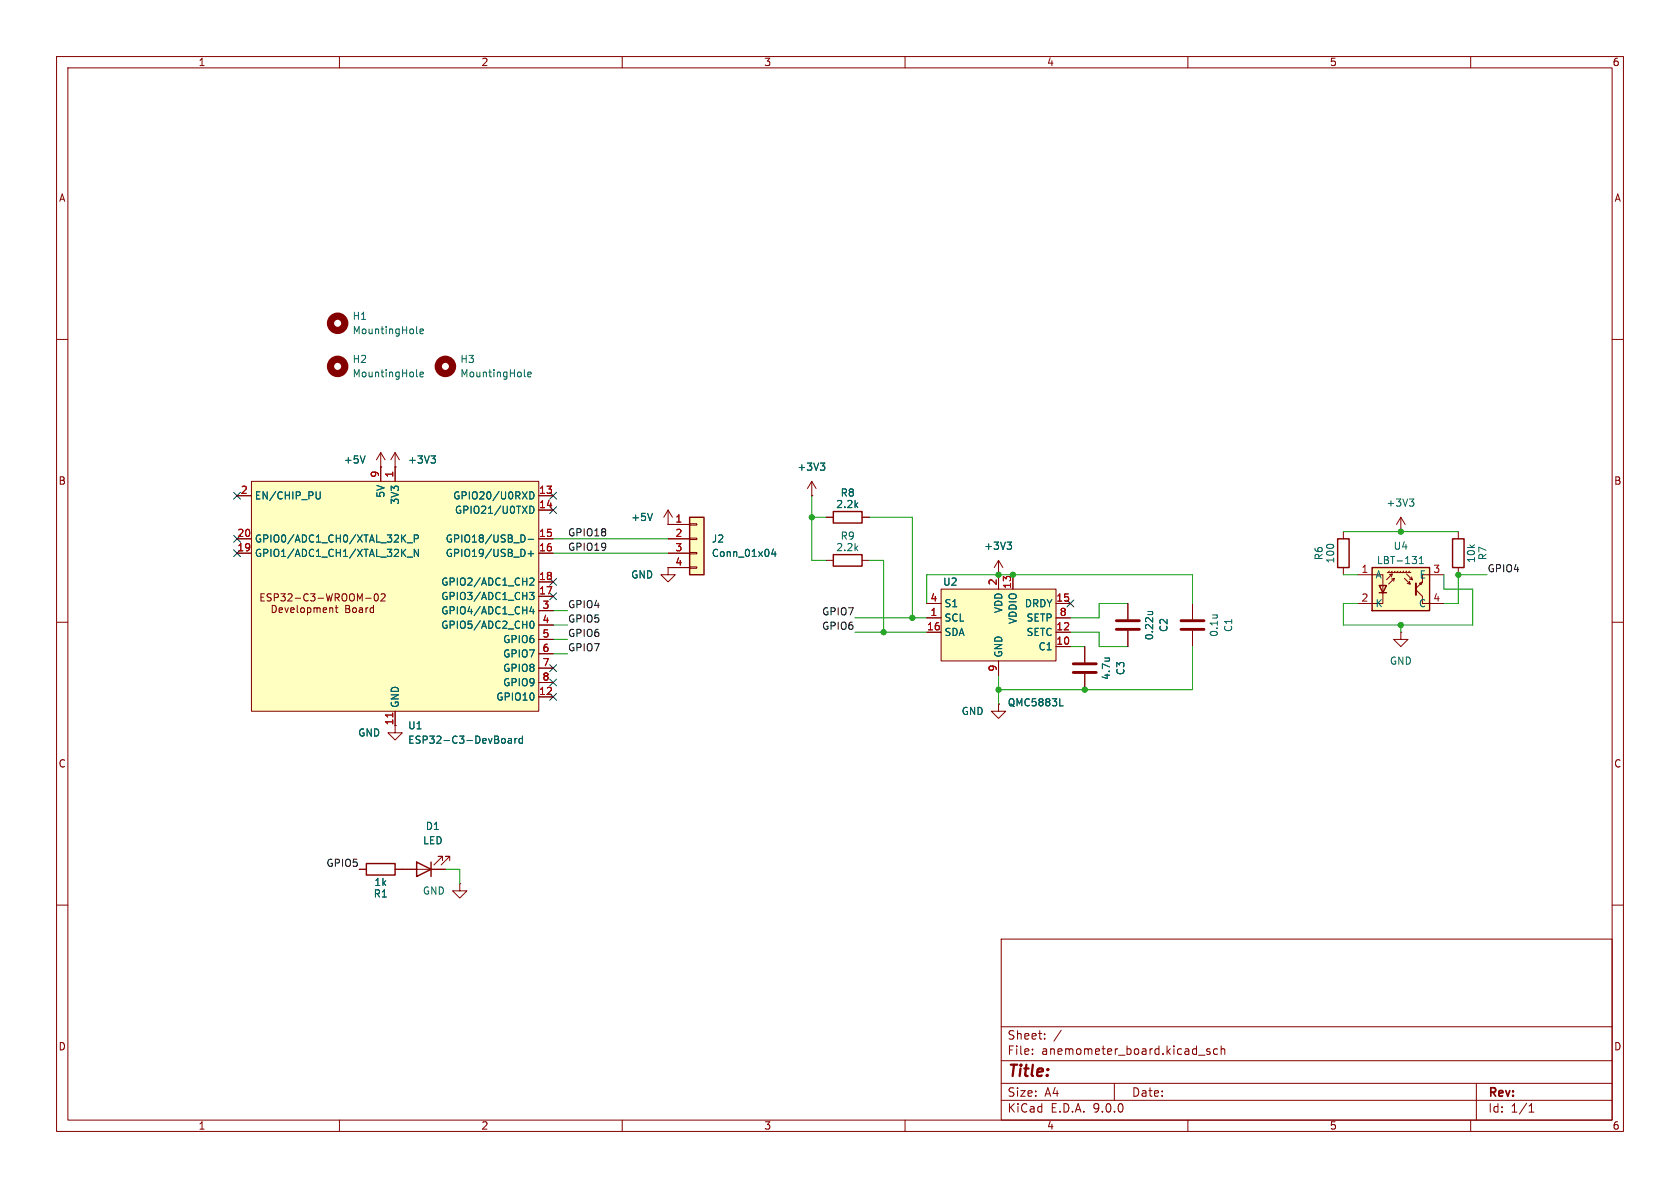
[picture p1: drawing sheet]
<svg xmlns="http://www.w3.org/2000/svg" width="297mm" height="210mm" viewBox="0 0 297 210" stroke-linecap="round" stroke-linejoin="round" font-family="sans-serif">
<g fill="none" stroke="#840000" stroke-width=".18">
<path d="M10 10h277v190h-277zM12 12h273v186h-273zM60 10v2M110 10v2M160 10v2M210 10v2M260 10v2M10 60h2M285 60h2M10 110h2M191.8 114.3v2.8M191.8 119.1v2.8"/>
<path d="M199.4 106.7v2.8M199.4 111.5v2.8M285 110h2M69.8 128.3v1.2h-1.2l1.2 1.3 1.3-1.3h-1.3M176.5 124.5v1.2h-1.2l1.2 1.3 1.3-1.3h-1.3M176.5 124.5h.1M63.5 153.7h1.3M69.8 153.7h8.9M78.2 152.1v-.7h-.7h.7l-1.5 1.5M79.5 152.1v-.7h-.8h.8l-1.5 1.5M81.3 156.2v1.3h-1.3l1.3 1.3 1.2-1.3h-1.2M81.3 156.2h.1"/>
<path d="M10 160h2M177 166h108v32h-108zM285 160h2M60 198v2M110 198v2M160 198v2M177 194.5h108M177 191.5h108M177 187.5h108M177 181.5h108M182.5 186.3v.1M182.5 185.5v.1"/>
<path d="M184.7 183.6v.1M184.7 182.8v.1M187.6 182.1l-1.3 2M197 191.5v3M210 198v2M211.9 186.5h1.1M213.9 185.5l-.4-.1-.2 .2 .1 .2 .5 .2v.3h-.6M215.2 185.5l-.4-.1-.3 .3v.4l.2 .2h.5M215.9 185.5l.2-.1 .4 .1v.9M215.9 184.9v1.5M260 198v2M261 191.5v6.5"/>
<path d="M270.3 196.6h.9M270.3 195.5l.4-.4v1.5"/>
</g>
<path d="M64.8 152.7h5v2h-5zM73.7 152.4l2.5 1.3-2.5 1.2zM76.2 152.4v2.5" fill="none" stroke="#840000" stroke-width=".25"/>
<path d="M189.7 117.3h4.1M189.7 118.9h4.1M197.4 109.7h4M197.4 111.3h4" fill="none" stroke="#840000" stroke-width=".51"/>
<path d="M195.3 116.3h.9M196 116.3l.1 .1M202.9 108.1h.9M203.7 108.1l.1 .4" fill="none" stroke="#006464" stroke-width=".18"/>
<path d="M166.4 104.1h20.3v12.7h-20.3z" fill="#ffffc2"/>
<g fill="none" stroke="#840000" stroke-width=".18">
<path d="M176.5 99.1v5M176.5 99.1l-.7 1.2M176.5 99.1l.8 1.2M163.8 106.7h2.6M163.8 109.2h2.6M163.8 111.8h2.6M166.4 104.1h20.3v12.7h-20.3zM176.5 101.6h.1M176.5 116.8v2.6M179.1 101.6v2.5M186.7 106.7h2.5M186.7 109.2h2.5"/>
<path d="M186.7 111.8h2.5M186.7 114.3h2.5"/>
</g>
<path d="M178 95.8h.8l-.4 .5M178.6 96.3l.2 .3v.3l-.2 .2M187.4 124.8h.6" fill="none" stroke="#006464" stroke-width=".18"/>
<path d="M121.9 91.4h2.6v10.2h-2.6z" fill="#ffffc2"/>
<path d="M121.9 91.4h2.6v10.2h-2.6zM236.5 95.3h2v5h-2z" fill="none" stroke="#840000" stroke-width=".25"/>
<g fill="none" stroke="#840000" stroke-width=".18">
<path d="M67.3 82.6h.1M67.3 80l.8 1.3M67.3 80l-.8 1.3M67.3 80v2.6M69.8 82.6h.1M69.8 80l-.7 1.3M69.8 80l.8 1.3M69.8 80v2.6M118.1 92.7h.1M118.1 92.7h3.8M118.1 95.3h3.8M118.1 97.8h3.8"/>
<path d="M118.1 90.2l.8 1.2M118.1 90.2l-.8 1.2M118.1 90.2v2.5M121.9 92.6h1.3v.2h-1.3zM121.9 95.1h1.3v.3h-1.3zM121.9 97.7h1.3v.2h-1.3zM237.5 94v1.3M118.1 100.3v1.3h-1.3l1.3 1.3 1.3-1.3h-1.3M118.1 100.3h.1M118.1 100.3h3.8M121.9 100.2h1.3v.3h-1.3zM237.5 100.3v1.3"/>
<path d="M247.6 111.8v1.2h1.3l-1.3 1.3-1.2-1.3h1.2M247.6 111.8h.1"/>
</g>
<path d="M73.6 58.8l.2 .2M74.3 58.6l.6-.1-.1-.3h-.4l-.1 .1v.6h.5M73.6 66.4l.2 .2M74.3 66.2l.6-.1-.1-.3h-.4l-.1 .2v.6h.5M92.7 66.4l.2 .2M93.3 66.2l.6-.1-.1-.3h-.3l-.2 .2 .1 .6h.4M64.5 80.6l-.4 1.3M76.2 80.6h.8l-.4 .5M76.7 81.1l.3 .2v.3l-.3 .3M115.3 90.7l-.4 1.3M136.7 97l-.3 .9h.8M137 97.5v.9" fill="none" stroke="#006464" stroke-width=".18"/>
<g fill="none" stroke="#840000" stroke-width="1.3">
<circle cx="59.7" cy="57.1" r="1.27"/>
<circle cx="59.7" cy="64.8" r="1.27"/>
<circle cx="78.7" cy="64.8" r="1.27"/>
</g>
<path d="M44.4 85.1h50.8v40.6h-50.8z" fill="#ffffc2"/>
<g fill="none" stroke="#840000" stroke-width=".18">
<path d="M41.9 87.6h2.5M41.9 95.3h2.5M41.9 97.8h2.5M44.4 85.1h50.8v40.6h-50.8zM67.3 82.6v2.5M69.8 82.6v2.5M95.2 87.6h2.6M95.2 95.3h2.6M95.2 97.8h2.6M95.2 90.2h2.6M46.1 105.6h.5M46.7 105h-.6v1.2h.6"/>
<path d="M47.9 105h-.4l-.2 .1v.4l.5 .2 .1 .3-.2 .2h-.5M48.1 107a.64 .64 0 0 1 .8 .6 .64 .64 0 0 1-.8 .7zM48.5 105.6h.6l.1-.2v-.3l-.7-.1v1.2M49.3 107.9l.6-.2v-.2l-.4-.1-.2 .2 .1 .6h.5M49.6 105h.8l-.4 .5 .4 .1v.5l-.2 .1-.6-.1M50.4 107.4l.3 .9 .3-.9M50.9 105.1l.5-.1 .2 .3-.7 .9h.7M51.4 107.9l.6-.2-.1-.2-.3-.1-.2 .2 .1 .6h.4M52.2 105.8h.9M52.5 107v1.1l.2 .2M53.3 107.5l.3-.1 .2 .3v.3l-.2 .3-.3-.1-.2-.2zM54.4 107.5l.3-.1 .3 .3-.2 .5h-.4"/>
<path d="M54.4 107.4v1.3M54.5 105.1a.6 .6 0 0 0-.9 .4 .6 .6 0 0 0 .6 .7l.3-.1M54.9 105h.8l-.4 .5 .3 .1v.5l-.2 .1-.5-.1M55.5 107.6l.4-.2 .2 .2M55.5 107.4v.9M56.1 107.6l.1-.2 .3 .1 .1 .8M56.1 107.6v.7M56.2 105.8h1M57.1 107.9l.6-.2v-.2l-.4-.1-.2 .2 .1 .6h.5M57.7 105l.3 1.2 .2-.9 .3 .9 .3-1.2M58.3 107.6l.2-.2 .3 .1v.8M58.3 107.4v.9"/>
<path d="M59.3 105.6h.6l.1-.2-.1-.3-.6-.1v1.2M59.3 107.4h.4M59.4 107v1.1l.3 .2M59.6 105.6l.4 .6M60.5 105.1l.3-.1a.43 .43 0 0 1 .5 .4v.4a.42 .42 0 0 1-.4 .5 .42 .42 0 0 1-.4-.5zM61.1 107h.5l.2 .3-.2 .3 .2 .1 .1 .3-.3 .3h-.5zM61.1 107.6h.5M61.9 105.1l.2-.1a.43 .43 0 0 1 .5 .4v.4a.42 .42 0 0 1-.4 .5 .42 .42 0 0 1-.4-.5zM62.5 107.5l.3-.1 .2 .3v.3l-.2 .3-.3-.1-.2-.2zM63.2 106.2v-1.2l.4 .9 .4-.9v1.2M63.6 107.5h.4l.1 .8M64.1 107.7l-.4 .1-.2 .2 .2 .3 .4-.1"/>
<path d="M64.6 105.8h1M64.7 107.4v.9M65.1 107.4l-.4 .3M66 107.5l-.3-.1-.3 .3 .1 .5h.5M66 107v1.3M66.3 105.1l.2-.1a.68 .68 0 0 1 .4 .6 .68 .68 0 0 1-.4 .6l-.2-.1-.1-.3zM67.4 105.1l.4-.1 .3 .3-.8 .9h.8M95.2 102.9h2.6M95.2 105.4h2.6M95.2 108h2.6M95.2 110.5h2.6M95.2 113h2.6"/>
<path d="M95.2 115.6h2.6M95.2 118.1h2.6M69.8 125.7v2.6M95.2 120.7h2.6M95.2 123.2h2.6"/>
</g>
<g fill="none" stroke="#006464" stroke-width=".18">
<path d="M56.6 86.9l-.1 1.2-.1 .1-.4-.1M72 96h.9M72 98.5h.9M73.2 95.2h.6l.2-.2-.1-.3-.7-.1v1.2M74 97.1v1.3l-.8-1.3v1.3M92.6 94.6l.2 .5-.2 .7M93.4 95.3h.9M93.4 97.9h.9M93.7 86.9a.64 .64 0 0 1 .7 .7 .64 .64 0 0 1-.7 .6zM93.7 89.5a.64 .64 0 0 1 .7 .6 .64 .64 0 0 1-.7 .6zM93.9 97.4v1M93.6 104.7h.8l-.4 .5 .3 .1v.6l-.1 .1-.6-.1"/>
<path d="M93.7 102.3l.5-.1 .2 .3-.8 .9h.8M93.8 109.9l.2-.1a.68 .68 0 0 1 .4 .6 .68 .68 0 0 1-.4 .7l-.2-.2-.1-.3zM94 107.2l-.3 .9h.8M94.3 107.7v.8M89.9 130.6h.5v.8M90.4 130.8l-.4 .1-.2 .2 .2 .3 .4-.1M91 130.5v.9M91.4 130.5l-.4 .3M92.4 130.6l-.4-.1-.3 .3 .2 .5h.5M92.4 130.1v1.3"/>
</g>
<path d="M69.4 126v.8" fill="none" stroke="#a90000" stroke-width=".18"/>
<path d="M242.6 100.3h10.1v7.7h-10.1z" fill="#ffffc2"/>
<g fill="none" stroke="#840000" stroke-width=".18">
<path d="M41.9 87.6h2.5M41.9 95.3h2.5M41.9 97.8h2.5M67.3 82.6h.1M67.3 82.6v2.5M69.8 82.6h.1M69.8 82.6v2.5M95.2 87.6h2.6M95.2 95.3h2.6M95.2 97.8h2.6M95.2 90.2h2.6M118.1 92.7h.1"/>
<path d="M118.1 95.3h3.8M118.1 97.8h3.8M118.1 92.7h3.8M143.5 87.6h.1M143.5 85.1l-.8 1.3M143.5 85.1l.8 1.3M143.5 85.1v2.5M146 91.4h1.3M146 99.1h1.3M152.4 91.4h1.3M152.4 99.1h1.3M247.6 94h.1"/>
<path d="M247.6 91.4l-.7 1.3M247.6 91.4l.8 1.3M247.6 91.4v2.6M257.8 94v1.3M95.2 102.9h2.6M95.2 105.4h2.6M95.2 108h2.6M95.2 110.5h2.6M95.2 113h2.6M95.2 115.6h2.6M95.2 118.1h2.6M118.1 100.3h.1"/>
<path d="M118.1 100.3h3.8M163.8 106.7h2.6M163.8 109.2h2.6M163.8 111.8h2.6M176.5 101.6h.1M176.5 101.6v2.5M176.5 116.8v2.6M179.1 101.6v2.5M186.7 106.7h2.5M186.7 109.2h2.5M186.7 111.8h2.5M186.7 114.3h2.5"/>
<path d="M191.8 114.3v2.8M191.8 119.1v2.8M199.4 106.7v2.8M199.4 111.5v2.8M210.8 106.7v2.8M210.8 111.5v2.8M240 101.6h4.5v5.1h-4.5M245.2 101.2h4.2M245.6 101.6l.5-.1-1 1M245.6 101l-.2 .2M246 102.4l.5-.2-1 1.1M246.1 101l-.2 .2"/>
<path d="M246.1 101.5l-.1 .5M246.5 102.2l-.1 .5M246.6 101l-.2 .2M247.1 101l-.2 .2M247.6 101l-.2 .2M248.2 101l-.3 .2M248.3 102.2l1 1.1-.1-.6M248.7 101.5l1 1-.1-.5M248.7 101l-.3 .2M248.8 103.1l.5 .2M249.2 101l-.3 .2M249.2 102.4l.5 .1"/>
<path d="M250.3 104.3l1.2 1.1v1.3h3.8M251 103.1l.5-.2-.3 .5zM251.5 102.9l-1.2 1.1M255.3 101.6h-3.8v1.3M257.8 100.3v1.3M69.8 125.7v2.6M95.2 120.7h2.6M95.2 123.2h2.6M176.5 124.5h.1M63.5 153.7h1.3M69.8 153.7h3.9M76.2 153.7h2.5"/>
</g>
<path d="M147.3 90.4h5.1v2.1h-5.1zM147.3 98h5.1v2.1h-5.1zM256.8 95.3h2v5h-2zM242.6 100.3h10.1v7.7h-10.1zM243.8 103.5h1.3l-.6 1.3zM243.8 104.8h1.3" fill="none" stroke="#840000" stroke-width=".25"/>
<path d="M250.3 103.1v2.1" fill="none" stroke="#840000" stroke-width=".36"/>
<g fill="none" stroke="#006464" stroke-width=".18">
<path d="M56.6 86.9l-.1 1.2-.1 .1-.4-.1M64.5 80.6l-.4 1.3M72 96h.9M72 98.5h.9M73.2 95.2h.6l.2-.2-.1-.3-.7-.1v1.2M74 97.1v1.3l-.8-1.3v1.3M76.2 80.6h.8l-.4 .5M76.7 81.1l.3 .2v.3l-.3 .3M92.6 94.6l.2 .5-.2 .7M93.4 95.3h.9M93.4 97.9h.9M93.7 86.9a.64 .64 0 0 1 .7 .7 .64 .64 0 0 1-.7 .6z"/>
<path d="M93.7 89.5a.64 .64 0 0 1 .7 .6 .64 .64 0 0 1-.7 .6zM93.9 97.4v1M115.3 90.7l-.4 1.3M136.7 97l-.3 .9h.8M137 97.5v.9M145 81.9h.8l-.4 .4M145.6 82.3l.2 .3v.3l-.2 .2M178 95.8h.8l-.4 .5M178.6 96.3l.2 .3v.3l-.2 .2M249.2 88.2h.7l-.4 .5M249.6 98.4h.8l-.4 .5M249.7 88.7l.2 .2v.3l-.2 .3"/>
<path d="M250.3 98.9l.1 .2-.1 .5M250.9 99.6h.7M250.9 98.7l.4-.3v1.2M93.6 104.7h.8l-.4 .5 .3 .1v.6l-.1 .1-.6-.1M93.7 102.3l.5-.1 .2 .3-.8 .9h.8M93.8 109.9l.2-.1a.68 .68 0 0 1 .4 .6 .68 .68 0 0 1-.4 .7l-.2-.2-.1-.3zM94 107.2l-.3 .9h.8M94.3 107.7v.8M195.3 116.3h.9M196 116.3l.1 .1M202.9 108.1h.9M203.7 108.1l.1 .4"/>
<path d="M214.4 108.7h.8M215.1 108.7v.1M89.9 130.6h.5v.8M90.4 130.8l-.4 .1-.2 .2 .2 .3 .4-.1M91 130.5v.9M91.4 130.5l-.4 .3M92.4 130.6l-.4-.1-.3 .3 .2 .5h.5M92.4 130.1v1.3M187.4 124.8h.6"/>
</g>
<path d="M208.8 109.7h4.1M208.8 111.3h4.1" fill="none" stroke="#840000" stroke-width=".51"/>
<g fill="none" stroke="#009600" stroke-width=".18">
<path d="M97.8 95.3h20.3M97.8 97.8h20.3M143.5 87.6v11.5h2.5M143.5 91.4h2.5M153.7 91.4h7.6v17.8M153.7 99.1h2.5v12.7M237.5 94h20.3M97.8 115.6h2.5M97.8 110.5h2.5M97.8 113h2.5M97.8 108h2.5M151.1 109.2h12.7"/>
<path d="M151.1 111.8h12.7M163.8 106.7v-5.1h47v5.1M176.5 119.4v5.1M189.2 111.8h5.1v2.5h5.1M189.2 114.3h2.6M199.4 106.7h-5.1v2.5h-5.1M210.8 114.3v7.6h-34.3M237.5 101.6h2.5M247.6 110.5v1.3M255.3 101.6v2.5h5v6.4h-22.8v-3.8h2.5M262.9 101.6h-5.1v5.1h-2.5M78.7 153.7h2.6v2.5"/>
</g>
<g fill="none" stroke="#000084" stroke-width=".18">
<path d="M41.3 94.6l1.2 1.3M41.3 97.2l1.2 1.2M41.3 87l1.2 1.2M42.5 94.6l-1.2 1.3M42.5 97.2l-1.2 1.2M42.5 87l-1.2 1.2M97.2 87l1.2 1.2M97.2 89.6l1.2 1.2M98.4 87l-1.2 1.2M98.4 89.6l-1.2 1.2M97.2 117.5l1.2 1.2M97.2 104.8l1.2 1.2"/>
<path d="M97.2 102.3l1.2 1.2M98.4 117.5l-1.2 1.2M98.4 104.8l-1.2 1.2M98.4 102.3l-1.2 1.2M188.6 106.1l1.2 1.2M189.8 106.1l-1.2 1.2M97.2 122.6l1.2 1.2M97.2 120l1.2 1.3M98.4 122.6l-1.2 1.2M98.4 120l-1.2 1.3"/>
</g>
<path d="M69.4 126v.8" fill="none" stroke="#a90000" stroke-width=".18"/>
<g fill="#009600" stroke="#009600" stroke-width=".18">
<circle cx="191.8" cy="121.9" r=".46"/>
<circle cx="176.5" cy="101.6" r=".46"/>
<circle cx="179.1" cy="101.6" r=".46"/>
<circle cx="176.5" cy="121.9" r=".46"/>
<circle cx="247.6" cy="110.5" r=".46"/>
<circle cx="247.6" cy="94" r=".46"/>
<circle cx="257.8" cy="101.6" r=".46"/>
<circle cx="161.3" cy="109.2" r=".46"/>
<circle cx="156.2" cy="111.8" r=".46"/>
<circle cx="143.5" cy="91.4" r=".46"/>
</g>
<text font-size="2.8" fill="#840000" x="178" y="190.9">Title:</text>
<g font-size="2.1" fill="#840000">
<text x="178" y="184">Sheet:</text>
<text x="178" y="186.7">File:</text>
<text x="184.1" y="186.7">anemometer_board.kicad_sch</text>
<text x="178" y="196.9">KiCad</text>
<text x="178" y="194.1">Size:</text>
<text x="184.7" y="194.1">A4</text>
<text x="185.7" y="196.9">E.D.A.</text>
<text x="193.3" y="196.9">9.0.0</text>
<text x="200" y="194.1">Date:</text>
<text x="263" y="194.3">Rev:</text>
<text x="263" y="196.9">Id:</text>
<text x="267.1" y="196.9">1/1</text>
</g>
<g font-size="1.8" fill="#840000">
<text x="35" y="11.9">1</text>
<text x="85" y="11.9">2</text>
<text x="135" y="11.9">3</text>
<text x="185" y="11.9">4</text>
<text x="235" y="11.9">5</text>
<text x="285" y="11.9">6</text>
<text x="10.3" y="35.9">A</text>
<text x="285.3" y="35.9">A</text>
<text x="10.3" y="85.9">B</text>
<text x="285.3" y="85.9">B</text>
<text x="69.6" y="128.3" transform="rotate(-90 69.6 128.3)">11</text>
<text x="10.3" y="135.9">C</text>
<text x="285.3" y="135.9">C</text>
<text x="10.3" y="185.9">D</text>
<text x="285.3" y="185.9">D</text>
<text x="35" y="199.9">1</text>
<text x="85" y="199.9">2</text>
<text x="135" y="199.9">3</text>
<text x="185" y="199.9">4</text>
<text x="235" y="199.9">5</text>
<text x="285" y="199.9">6</text>
</g>
<g font-size="1.8" fill="#006464">
<text x="62.2" y="56.7">H1</text>
<text x="62.2" y="59.3">MountingHole</text>
<text x="62.2" y="64.4">H2</text>
<text x="81.3" y="64.4">H3</text>
<text x="62.2" y="66.9">MountingHole</text>
<text x="81.3" y="66.9">MountingHole</text>
<text x="60.7" y="82.1">+5V</text>
<text x="72" y="82.1">+3V3</text>
<text x="140.9" y="83.4">+3V3</text>
<text x="45" y="88.5">EN/CHIP_PU</text>
<text x="68.2" y="88.1" transform="rotate(-90 68.2 88.1)">5V</text>
<text x="70.7" y="89.3" transform="rotate(-90 70.7 89.3)">3V3</text>
<text x="80" y="88.5">GPIO20/U0RXD</text>
<text x="148.5" y="88">R8</text>
<text x="245" y="89.8">+3V3</text>
<text x="80.3" y="91">GPIO21/U0TXD</text>
<text x="111.5" y="92.3">+5V</text>
<text x="147.7" y="90">2.2k</text>
<text x="148.5" y="95.6">R9</text>
<text x="45" y="96.1">GPIO0/ADC1_CH0/XTAL_32K_P</text>
<text x="45" y="98.7">GPIO1/ADC1_CH1/XTAL_32K_N</text>
<text x="78.7" y="96.1">GPIO18/USB_D-</text>
<text x="78.7" y="98.7">GPIO19/USB_D+</text>
<text x="125.7" y="96.1">J2</text>
<text x="125.7" y="98.7">Conn_01x04</text>
<text x="147.7" y="97.6">2.2k</text>
<text x="173.9" y="97.4">+3V3</text>
<text x="234" y="99.1" transform="rotate(-90 234 99.1)">R6</text>
<text x="236.1" y="99.7" transform="rotate(-90 236.1 99.7)">100</text>
<text x="243.3" y="99.9">LBT-131</text>
<text x="246.3" y="97.4">U4</text>
<text x="261" y="99.6" transform="rotate(-90 261 99.6)">10k</text>
<text x="263" y="99.1" transform="rotate(-90 263 99.1)">R7</text>
<text x="77.9" y="103.7">GPIO2/ADC1_CH2</text>
<text x="77.9" y="106.3">GPIO3/ADC1_CH3</text>
<text x="111.5" y="102.5">GND</text>
<text x="166.6" y="103.7">U2</text>
<text x="166.9" y="107.5">S1</text>
<text x="181.1" y="107.5">DRDY</text>
<text x="243.1" y="102.5">A</text>
<text x="243.1" y="107.5">K</text>
<text x="250.7" y="107.5">C</text>
<text x="250.9" y="102.5">E</text>
<text x="77.9" y="108.8">GPIO4/ADC1_CH4</text>
<text x="77.9" y="111.4">GPIO5/ADC2_CH0</text>
<text x="88.9" y="113.9">GPIO6</text>
<text x="166.9" y="110.1">SCL</text>
<text x="166.9" y="112.6">SDA</text>
<text x="177.4" y="108.5" transform="rotate(-90 177.4 108.5)">VDD</text>
<text x="179.9" y="110.4" transform="rotate(-90 179.9 110.4)">VDDIO</text>
<text x="181.4" y="110.1">SETP</text>
<text x="181.4" y="112.6">SETC</text>
<text x="204.1" y="113.3" transform="rotate(-90 204.1 113.3)">0.22u</text>
<text x="206.6" y="111.8" transform="rotate(-90 206.6 111.8)">C2</text>
<text x="215.5" y="112.7" transform="rotate(-90 215.5 112.7)">0.1u</text>
<text x="218" y="111.8" transform="rotate(-90 218 111.8)">C1</text>
<text x="88.9" y="116.4">GPIO7</text>
<text x="88.9" y="119">GPIO8</text>
<text x="177.4" y="116.3" transform="rotate(-90 177.4 116.3)">GND</text>
<text x="183.5" y="115.2">C1</text>
<text x="199" y="119.5" transform="rotate(-90 199 119.5)">C3</text>
<text x="245.6" y="117.7">GND</text>
<text x="70.7" y="125.2" transform="rotate(-90 70.7 125.2)">GND</text>
<text x="87.6" y="124.1">GPIO10</text>
<text x="88.9" y="121.5">GPIO9</text>
<text x="178.1" y="125.1">QMC5883L</text>
<text x="196.4" y="120.3" transform="rotate(-90 196.4 120.3)">4.7u</text>
<text x="63.2" y="130.4">GND</text>
<text x="72.1" y="129.1">U1</text>
<text x="72.1" y="131.7">ESP32-C3-DevBoard</text>
<text x="169.9" y="126.6">GND</text>
<text x="74.7" y="149.5">LED</text>
<text x="75.2" y="146.9">D1</text>
<text x="66" y="158.9">R1</text>
<text x="66.1" y="156.8">1k</text>
<text x="74.7" y="158.3">GND</text>
</g>
<g font-size="1.8" fill="#a90000">
<text x="42.5" y="87.4">2</text>
<text x="67.1" y="84.5" transform="rotate(-90 67.1 84.5)">9</text>
<text x="69.6" y="84.5" transform="rotate(-90 69.6 84.5)">1</text>
<text x="95.2" y="87.4">13</text>
<text x="95.2" y="89.9">14</text>
<text x="41.9" y="95">20</text>
<text x="95.2" y="95">15</text>
<text x="119.3" y="92.5">1</text>
<text x="119.3" y="95">2</text>
<text x="41.9" y="97.5">19</text>
<text x="95.2" y="97.5">16</text>
<text x="119.3" y="97.5">3</text>
<text x="119.3" y="100.1">4</text>
<text x="240.6" y="101.3">1</text>
<text x="253.3" y="101.3">3</text>
<text x="95.2" y="102.6">18</text>
<text x="95.2" y="105.2">17</text>
<text x="95.8" y="107.7">3</text>
<text x="164.4" y="106.4">4</text>
<text x="176.3" y="103.6" transform="rotate(-90 176.3 103.6)">2</text>
<text x="178.8" y="104.2" transform="rotate(-90 178.8 104.2)">13</text>
<text x="186.6" y="106.4">15</text>
<text x="240.6" y="106.4">2</text>
<text x="253.3" y="106.4">4</text>
<text x="95.8" y="110.2">4</text>
<text x="95.8" y="112.8">5</text>
<text x="163.8" y="111.5">16</text>
<text x="164.4" y="109">1</text>
<text x="186.6" y="111.5">12</text>
<text x="187.3" y="109">8</text>
<text x="95.8" y="115.3">6</text>
<text x="95.8" y="117.9">7</text>
<text x="176.3" y="118.8" transform="rotate(-90 176.3 118.8)">9</text>
<text x="186.6" y="114">10</text>
<text x="95.2" y="122.9">12</text>
<text x="95.8" y="120.4">8</text>
</g>
<g font-size="1.8" fill="#0f0f0f">
<text x="100.3" y="94.9">GPIO18</text>
<text x="100.3" y="97.4">GPIO19</text>
<text x="262.9" y="101.3">GPIO4</text>
<text x="100.3" y="107.6">GPIO4</text>
<text x="100.3" y="110.1">GPIO5</text>
<text x="100.3" y="112.7">GPIO6</text>
<text x="145.2" y="108.9">GPIO7</text>
<text x="145.2" y="111.4">GPIO6</text>
<text x="100.3" y="115.2">GPIO7</text>
<text x="57.6" y="153.3">GPIO5</text>
</g>
</svg>
